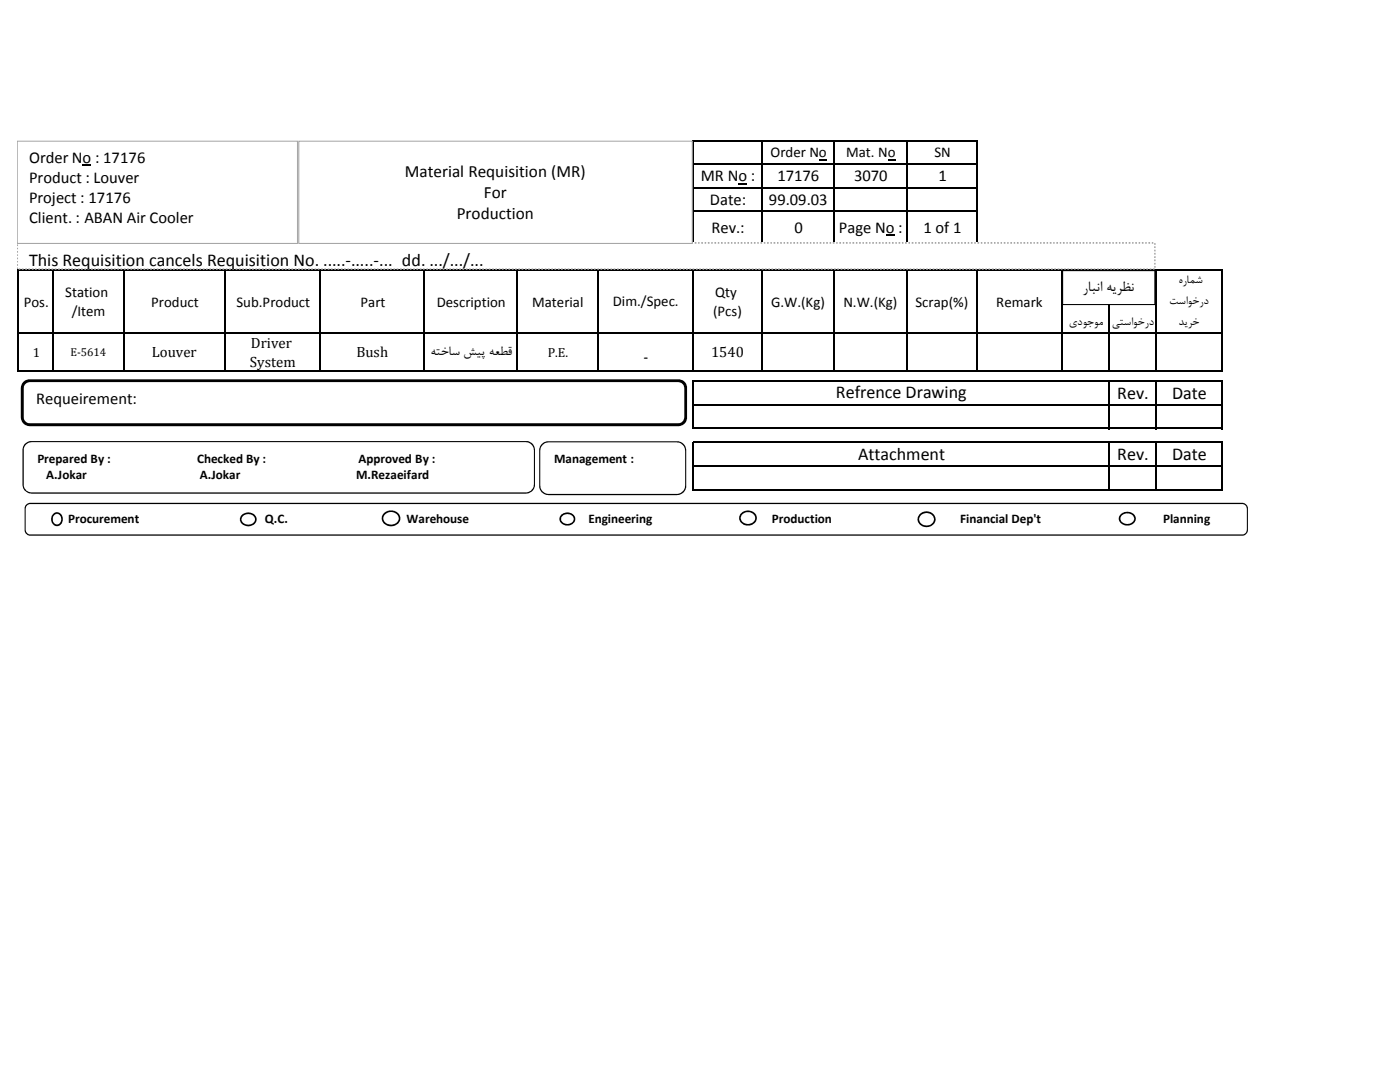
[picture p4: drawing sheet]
<svg xmlns="http://www.w3.org/2000/svg" width="279mm" height="216mm" viewBox="0 0 279 216" stroke-linecap="round" stroke-linejoin="round" font-family="sans-serif">
<path d="M147.4 36.6h1.7v.2h-1.7zM163.4 31.7h1.6v.3h-1.6zM177.2 31.7h1.5v.3h-1.5zM176.8 46.8h1.7v.2h-1.7z" fill="#000"/>
<g fill="none" stroke="#000" stroke-width=".3">
<path d="M138.3 27.9v20.7M138.4 28h56.8M138.4 32.7h56.8M138.4 37.4h56.8M152.1 28.2v20.4M166.4 28.2v20.4M181 28.2v20.4M195 28.2v45.9M3.6 53.7v20.4M3.7 53.8h240.3M10.6 54v20.1M24.7 54v20.1"/>
<path d="M44.9 54v20.1M63.9 54v20.1M84.7 54v20.1M103.1 54v20.1M119.3 54v20.1M138.3 54v20.1M138.4 42.1h56.8M138.4 48.5h56.8M152.1 54v20.1M166.4 54v20.1M181 54v20.1M211.9 54v20.1"/>
<path d="M221.3 54v20.1M230.6 54v20.1M243.9 54v20.1M3.7 66.5h240.3M3.7 74h240.3M138.3 75.9v9.7M138.4 76.1h105.6M221.3 76.2v9.4M230.6 76.2v9.4M243.9 76.2v9.4M138.3 88.1v9.7M138.4 80.8h105.6"/>
<path d="M138.4 85.5h105.6M138.4 88.3h105.6M138.4 93h105.6M138.4 97.7h105.6M221.3 88.4v9.4M230.6 88.4v9.4M243.9 88.4v9.4"/>
</g>
<path d="M3.4 48.5h227.1v5.2h-227.1z" fill="#fff"/>
<path d="M3.4 53.4h.2v.3h-.2zM3.4 52.7h.2v.3h-.2zM3.4 52.1h.2v.3h-.2zM3.4 51.4h.2v.3h-.2zM3.4 50.8h.2v.3h-.2zM3.4 50.1h.2v.3h-.2zM3.4 49.4h.2v.3h-.2zM3.4 48.8h.2v.3h-.2zM3.5 48.3h.3v.3h-.3zM4.1 48.3h.3v.3h-.3zM4.8 48.3h.3v.3h-.3zM5.5 48.3h.3v.3h-.3zM6.1 48.3h.3v.3h-.3zM6.8 48.3h.3v.3h-.3zM7.4 48.3h.3v.3h-.3zM8.1 48.3h.3v.3h-.3zM8.7 48.3h.4v.3h-.4zM9.4 48.3h.3v.3h-.3zM10 48.3h.4v.3h-.4zM10.7 48.3h.3v.3h-.3zM11.3 48.3h.4v.3h-.4zM12 48.3h.3v.3h-.3zM12.7 48.3h.3v.3h-.3zM13.3 48.3h.3v.3h-.3zM14 48.3h.3v.3h-.3zM14.6 48.3h.3v.3h-.3zM15.3 48.3h.3v.3h-.3zM16 48.3h.3v.3h-.3zM16.6 48.3h.3v.3h-.3zM17.3 48.3h.3v.3h-.3zM17.9 48.3h.3v.3h-.3zM18.6 48.3h.3v.3h-.3zM19.2 48.3h.4v.3h-.4zM19.9 48.3h.3v.3h-.3zM20.5 48.3h.4v.3h-.4zM21.2 48.3h.3v.3h-.3zM21.8 48.3h.4v.3h-.4zM22.5 48.3h.3v.3h-.3zM23.2 48.3h.3v.3h-.3zM23.8 48.3h.3v.3h-.3zM24.5 48.3h.3v.3h-.3zM25.1 48.3h.3v.3h-.3zM25.8 48.3h.3v.3h-.3zM26.5 48.3h.3v.3h-.3zM27.1 48.3h.3v.3h-.3zM27.8 48.3h.3v.3h-.3zM28.4 48.3h.3v.3h-.3zM29.1 48.3h.3v.3h-.3zM29.7 48.3h.4v.3h-.4zM30.4 48.3h.3v.3h-.3zM31 48.3h.4v.3h-.4zM31.7 48.3h.3v.3h-.3zM32.3 48.3h.4v.3h-.4zM33 48.3h.3v.3h-.3zM33.7 48.3h.3v.3h-.3zM34.3 48.3h.3v.3h-.3zM35 48.3h.3v.3h-.3zM35.6 48.3h.3v.3h-.3zM36.3 48.3h.3v.3h-.3zM37 48.3h.3v.3h-.3zM37.6 48.3h.3v.3h-.3zM38.3 48.3h.3v.3h-.3zM38.9 48.3h.3v.3h-.3zM39.6 48.3h.3v.3h-.3zM40.2 48.3h.4v.3h-.4zM40.9 48.3h.3v.3h-.3zM41.5 48.3h.4v.3h-.4zM42.2 48.3h.3v.3h-.3zM42.8 48.3h.4v.3h-.4zM43.5 48.3h.3v.3h-.3zM44.2 48.3h.3v.3h-.3zM44.8 48.3h.3v.3h-.3zM45.5 48.3h.3v.3h-.3zM46.1 48.3h.3v.3h-.3zM46.8 48.3h.3v.3h-.3zM47.5 48.3h.3v.3h-.3zM48.1 48.3h.3v.3h-.3zM48.8 48.3h.3v.3h-.3zM49.4 48.3h.3v.3h-.3zM50.1 48.3h.3v.3h-.3zM50.7 48.3h.4v.3h-.4zM51.4 48.3h.3v.3h-.3zM52 48.3h.4v.3h-.4zM52.7 48.3h.3v.3h-.3zM53.3 48.3h.4v.3h-.4zM54 48.3h.3v.3h-.3zM54.7 48.3h.3v.3h-.3zM55.3 48.3h.3v.3h-.3zM56 48.3h.3v.3h-.3zM56.6 48.3h.3v.3h-.3zM57.3 48.3h.3v.3h-.3zM58 48.3h.3v.3h-.3zM58.6 48.3h.3v.3h-.3zM59.3 48.3h.3v.3h-.3zM59.9 48.3h.3v.3h-.3zM60.6 48.3h.3v.3h-.3zM61.2 48.3h.4v.3h-.4zM61.9 48.3h.3v.3h-.3zM62.5 48.3h.4v.3h-.4zM63.2 48.3h.3v.3h-.3zM63.8 48.3h.4v.3h-.4zM64.5 48.3h.3v.3h-.3zM65.2 48.3h.3v.3h-.3zM65.8 48.3h.3v.3h-.3zM66.5 48.3h.3v.3h-.3zM67.1 48.3h.3v.3h-.3zM67.8 48.3h.3v.3h-.3zM68.5 48.3h.2v.3h-.2zM69.1 48.3h.3v.3h-.3zM69.8 48.3h.3v.3h-.3zM70.4 48.3h.3v.3h-.3zM71.1 48.3h.3v.3h-.3zM71.7 48.3h.4v.3h-.4zM72.4 48.3h.3v.3h-.3zM73 48.3h.4v.3h-.4zM73.7 48.3h.3v.3h-.3zM74.3 48.3h.4v.3h-.4zM75 48.3h.3v.3h-.3zM75.6 48.3h.4v.3h-.4zM76.3 48.3h.3v.3h-.3zM77 48.3h.3v.3h-.3zM77.6 48.3h.3v.3h-.3zM78.3 48.3h.3v.3h-.3zM79 48.3h.2v.3h-.2zM79.6 48.3h.3v.3h-.3zM80.3 48.3h.3v.3h-.3zM80.9 48.3h.3v.3h-.3zM81.6 48.3h.3v.3h-.3zM82.2 48.3h.3v.3h-.3zM82.9 48.3h.3v.3h-.3zM83.5 48.3h.4v.3h-.4zM84.2 48.3h.3v.3h-.3zM84.8 48.3h.4v.3h-.4zM85.5 48.3h.3v.3h-.3zM86.1 48.3h.4v.3h-.4zM86.8 48.3h.3v.3h-.3zM87.5 48.3h.3v.3h-.3zM88.1 48.3h.3v.3h-.3zM88.8 48.3h.3v.3h-.3zM89.5 48.3h.2v.3h-.2zM90.1 48.3h.3v.3h-.3zM90.8 48.3h.3v.3h-.3zM91.4 48.3h.3v.3h-.3zM92.1 48.3h.3v.3h-.3zM92.7 48.3h.3v.3h-.3zM93.4 48.3h.3v.3h-.3zM94 48.3h.4v.3h-.4zM94.7 48.3h.3v.3h-.3zM95.3 48.3h.4v.3h-.4zM96 48.3h.3v.3h-.3zM96.6 48.3h.4v.3h-.4zM97.3 48.3h.3v.3h-.3zM98 48.3h.3v.3h-.3zM98.6 48.3h.3v.3h-.3zM99.3 48.3h.3v.3h-.3zM99.9 48.3h.3v.3h-.3zM100.6 48.3h.3v.3h-.3zM101.3 48.3h.3v.3h-.3zM101.9 48.3h.3v.3h-.3zM102.6 48.3h.3v.3h-.3zM103.2 48.3h.3v.3h-.3zM103.9 48.3h.3v.3h-.3zM104.5 48.3h.4v.3h-.4zM105.2 48.3h.3v.3h-.3zM105.8 48.3h.4v.3h-.4zM106.5 48.3h.3v.3h-.3zM107.1 48.3h.4v.3h-.4zM107.8 48.3h.3v.3h-.3zM108.5 48.3h.3v.3h-.3zM109.1 48.3h.3v.3h-.3zM109.8 48.3h.3v.3h-.3zM110.4 48.3h.3v.3h-.3zM111.1 48.3h.3v.3h-.3zM111.8 48.3h.3v.3h-.3zM112.4 48.3h.3v.3h-.3zM113.1 48.3h.3v.3h-.3zM113.7 48.3h.3v.3h-.3zM114.4 48.3h.3v.3h-.3zM115 48.3h.4v.3h-.4zM115.7 48.3h.3v.3h-.3zM116.3 48.3h.4v.3h-.4zM117 48.3h.3v.3h-.3zM117.6 48.3h.4v.3h-.4zM118.3 48.3h.3v.3h-.3zM119 48.3h.3v.3h-.3zM119.6 48.3h.3v.3h-.3zM120.3 48.3h.3v.3h-.3zM120.9 48.3h.3v.3h-.3zM121.6 48.3h.3v.3h-.3zM122.3 48.3h.3v.3h-.3zM122.9 48.3h.3v.3h-.3zM123.6 48.3h.3v.3h-.3zM124.2 48.3h.3v.3h-.3zM124.9 48.3h.3v.3h-.3zM125.5 48.3h.4v.3h-.4zM126.2 48.3h.3v.3h-.3zM126.8 48.3h.4v.3h-.4zM127.5 48.3h.3v.3h-.3zM128.1 48.3h.4v.3h-.4zM128.8 48.3h.3v.3h-.3zM129.5 48.3h.3v.3h-.3zM130.1 48.3h.3v.3h-.3zM130.8 48.3h.3v.3h-.3zM131.4 48.3h.3v.3h-.3zM132.1 48.3h.3v.3h-.3zM132.8 48.3h.3v.3h-.3zM133.4 48.3h.3v.3h-.3zM134.1 48.3h.3v.3h-.3zM134.7 48.3h.3v.3h-.3zM135.4 48.3h.3v.3h-.3zM136 48.3h.4v.3h-.4zM136.7 48.3h.3v.3h-.3zM137.3 48.3h.4v.3h-.4zM138 48.3h.3v.3h-.3zM138.6 48.3h.4v.3h-.4zM139.3 48.3h.3v.3h-.3zM140 48.3h.3v.3h-.3zM140.6 48.3h.3v.3h-.3zM141.3 48.3h.3v.3h-.3zM141.9 48.3h.3v.3h-.3zM142.6 48.3h.3v.3h-.3zM143.3 48.3h.3v.3h-.3zM143.9 48.3h.3v.3h-.3zM144.6 48.3h.3v.3h-.3zM145.2 48.3h.3v.3h-.3zM145.9 48.3h.3v.3h-.3zM146.5 48.3h.4v.3h-.4zM147.2 48.3h.3v.3h-.3zM147.8 48.3h.4v.3h-.4zM148.5 48.3h.3v.3h-.3zM149.1 48.3h.4v.3h-.4zM149.8 48.3h.3v.3h-.3zM150.5 48.3h.3v.3h-.3zM151.1 48.3h.3v.3h-.3zM151.8 48.3h.3v.3h-.3zM152.4 48.3h.3v.3h-.3zM153.1 48.3h.3v.3h-.3zM153.8 48.3h.3v.3h-.3zM154.4 48.3h.3v.3h-.3zM155.1 48.3h.3v.3h-.3zM155.7 48.3h.3v.3h-.3zM156.4 48.3h.3v.3h-.3zM157 48.3h.4v.3h-.4zM157.7 48.3h.3v.3h-.3zM158.3 48.3h.4v.3h-.4zM159 48.3h.3v.3h-.3zM159.6 48.3h.4v.3h-.4zM160.3 48.3h.3v.3h-.3zM161 48.3h.3v.3h-.3zM161.6 48.3h.3v.3h-.3zM162.3 48.3h.3v.3h-.3zM162.9 48.3h.3v.3h-.3zM163.6 48.3h.3v.3h-.3zM164.3 48.3h.2v.3h-.2zM164.9 48.3h.3v.3h-.3zM165.6 48.3h.3v.3h-.3zM166.2 48.3h.3v.3h-.3zM166.9 48.3h.3v.3h-.3zM167.5 48.3h.4v.3h-.4zM168.2 48.3h.3v.3h-.3zM168.8 48.3h.4v.3h-.4zM169.5 48.3h.3v.3h-.3zM170.1 48.3h.4v.3h-.4zM170.8 48.3h.3v.3h-.3zM171.4 48.3h.4v.3h-.4zM172.1 48.3h.3v.3h-.3zM172.8 48.3h.3v.3h-.3zM173.4 48.3h.3v.3h-.3zM174.1 48.3h.3v.3h-.3zM174.8 48.3h.2v.3h-.2zM175.4 48.3h.3v.3h-.3zM176.1 48.3h.3v.3h-.3zM176.7 48.3h.3v.3h-.3zM177.4 48.3h.3v.3h-.3zM178 48.3h.4v.3h-.4zM178.7 48.3h.3v.3h-.3zM179.3 48.3h.4v.3h-.4zM180 48.3h.3v.3h-.3zM180.6 48.3h.4v.3h-.4zM181.3 48.3h.3v.3h-.3zM181.9 48.3h.4v.3h-.4zM182.6 48.3h.3v.3h-.3zM183.3 48.3h.3v.3h-.3zM183.9 48.3h.3v.3h-.3zM184.6 48.3h.3v.3h-.3zM185.3 48.3h.2v.3h-.2zM185.9 48.3h.3v.3h-.3zM186.6 48.3h.3v.3h-.3zM187.2 48.3h.3v.3h-.3zM187.9 48.3h.3v.3h-.3zM188.5 48.3h.3v.3h-.3zM189.2 48.3h.3v.3h-.3zM189.8 48.3h.4v.3h-.4zM190.5 48.3h.3v.3h-.3zM191.1 48.3h.4v.3h-.4zM191.8 48.3h.3v.3h-.3zM192.4 48.3h.4v.3h-.4zM193.1 48.3h.3v.3h-.3zM193.8 48.3h.3v.3h-.3zM194.4 48.3h.3v.3h-.3zM195.1 48.3h.3v.3h-.3zM195.7 48.3h.3v.3h-.3zM196.4 48.3h.3v.3h-.3zM197.1 48.3h.3v.3h-.3zM197.7 48.3h.3v.3h-.3zM198.4 48.3h.3v.3h-.3zM199 48.3h.3v.3h-.3zM199.7 48.3h.3v.3h-.3zM200.3 48.3h.4v.3h-.4zM201 48.3h.3v.3h-.3zM201.6 48.3h.4v.3h-.4zM202.3 48.3h.3v.3h-.3zM202.9 48.3h.4v.3h-.4zM203.6 48.3h.3v.3h-.3zM204.3 48.3h.3v.3h-.3zM204.9 48.3h.3v.3h-.3zM205.6 48.3h.3v.3h-.3zM206.2 48.3h.3v.3h-.3zM206.9 48.3h.3v.3h-.3zM207.6 48.3h.3v.3h-.3zM208.2 48.3h.3v.3h-.3zM208.9 48.3h.3v.3h-.3zM209.5 48.3h.3v.3h-.3zM210.2 48.3h.3v.3h-.3zM210.8 48.3h.4v.3h-.4zM211.5 48.3h.3v.3h-.3zM212.1 48.3h.4v.3h-.4zM212.8 48.3h.3v.3h-.3zM213.4 48.3h.4v.3h-.4zM214.1 48.3h.3v.3h-.3zM214.8 48.3h.3v.3h-.3zM215.4 48.3h.3v.3h-.3zM216.1 48.3h.3v.3h-.3zM216.7 48.3h.3v.3h-.3zM217.4 48.3h.3v.3h-.3zM218.1 48.3h.3v.3h-.3zM218.7 48.3h.3v.3h-.3zM219.4 48.3h.3v.3h-.3zM220 48.3h.3v.3h-.3zM220.7 48.3h.3v.3h-.3zM221.3 48.3h.4v.3h-.4zM222 48.3h.3v.3h-.3zM222.6 48.3h.4v.3h-.4zM223.3 48.3h.3v.3h-.3zM223.9 48.3h.4v.3h-.4zM224.6 48.3h.3v.3h-.3zM225.3 48.3h.3v.3h-.3zM225.9 48.3h.3v.3h-.3zM226.6 48.3h.3v.3h-.3zM227.2 48.3h.3v.3h-.3zM227.9 48.3h.3v.3h-.3zM228.6 48.3h.3v.3h-.3zM229.2 48.3h.3v.3h-.3zM229.9 48.3h.3v.3h-.3zM230.3 48.5h.3v.4h-.3zM230.3 49.1h.3v.4h-.3zM230.3 49.8h.3v.4h-.3zM230.3 50.5h.3v.3h-.3zM230.3 51.1h.3v.4h-.3zM230.3 51.8h.3v.3h-.3zM230.3 52.5h.3v.3h-.3zM230.3 53.1h.3v.3h-.3zM230.1 53.6h.3v.2h-.3zM229.4 53.6h.4v.2h-.4zM228.8 53.6h.3v.2h-.3zM228.1 53.6h.4v.2h-.4zM227.5 53.6h.3v.2h-.3zM226.8 53.6h.4v.2h-.4zM226.1 53.6h.4v.2h-.4zM225.5 53.6h.3v.2h-.3zM224.8 53.6h.4v.2h-.4zM224.2 53.6h.3v.2h-.3zM223.5 53.6h.4v.2h-.4zM222.9 53.6h.3v.2h-.3zM222.2 53.6h.3v.2h-.3zM221.6 53.6h.3v.2h-.3zM220.9 53.6h.3v.2h-.3zM220.3 53.6h.3v.2h-.3zM219.6 53.6h.3v.2h-.3zM218.9 53.6h.4v.2h-.4zM218.3 53.6h.3v.2h-.3zM217.6 53.6h.4v.2h-.4zM217 53.6h.3v.2h-.3zM216.3 53.6h.4v.2h-.4zM215.6 53.6h.4v.2h-.4zM215 53.6h.3v.2h-.3zM214.3 53.6h.4v.2h-.4zM213.7 53.6h.3v.2h-.3zM213 53.6h.4v.2h-.4zM212.4 53.6h.3v.2h-.3zM211.7 53.6h.3v.2h-.3zM211.1 53.6h.3v.2h-.3zM210.4 53.6h.3v.2h-.3zM209.8 53.6h.3v.2h-.3zM209.1 53.6h.3v.2h-.3zM208.4 53.6h.4v.2h-.4zM207.8 53.6h.3v.2h-.3zM207.1 53.6h.4v.2h-.4zM206.5 53.6h.3v.2h-.3zM205.8 53.6h.4v.2h-.4zM205.1 53.6h.4v.2h-.4zM204.5 53.6h.4v.2h-.4zM203.8 53.6h.4v.2h-.4zM203.2 53.6h.3v.2h-.3zM202.5 53.6h.4v.2h-.4zM201.9 53.6h.3v.2h-.3zM201.2 53.6h.3v.2h-.3zM200.6 53.6h.3v.2h-.3zM199.9 53.6h.3v.2h-.3zM199.3 53.6h.3v.2h-.3zM198.6 53.6h.3v.2h-.3zM198 53.6h.3v.2h-.3zM197.3 53.6h.3v.2h-.3zM196.6 53.6h.4v.2h-.4zM196 53.6h.3v.2h-.3zM195.3 53.6h.4v.2h-.4zM194.6 53.6h.4v.2h-.4zM194 53.6h.4v.2h-.4zM193.3 53.6h.4v.2h-.4zM192.7 53.6h.3v.2h-.3zM192 53.6h.4v.2h-.4zM191.4 53.6h.3v.2h-.3zM190.7 53.6h.4v.2h-.4zM190.1 53.6h.3v.2h-.3zM189.4 53.6h.3v.2h-.3zM188.8 53.6h.3v.2h-.3zM188.1 53.6h.3v.2h-.3zM187.5 53.6h.3v.2h-.3zM186.8 53.6h.3v.2h-.3zM186.1 53.6h.4v.2h-.4zM185.5 53.6h.3v.2h-.3zM184.8 53.6h.4v.2h-.4zM184.2 53.6h.3v.2h-.3zM183.5 53.6h.4v.2h-.4zM182.8 53.6h.4v.2h-.4zM182.2 53.6h.3v.2h-.3zM181.5 53.6h.4v.2h-.4zM180.9 53.6h.3v.2h-.3zM180.2 53.6h.4v.2h-.4zM179.6 53.6h.3v.2h-.3zM178.9 53.6h.3v.2h-.3zM178.3 53.6h.3v.2h-.3zM177.6 53.6h.3v.2h-.3zM177 53.6h.3v.2h-.3zM176.3 53.6h.3v.2h-.3zM175.6 53.6h.4v.2h-.4zM175 53.6h.3v.2h-.3zM174.3 53.6h.4v.2h-.4zM173.7 53.6h.3v.2h-.3zM173 53.6h.4v.2h-.4zM172.3 53.6h.4v.2h-.4zM171.7 53.6h.3v.2h-.3zM171 53.6h.4v.2h-.4zM170.4 53.6h.3v.2h-.3zM169.7 53.6h.4v.2h-.4zM169.1 53.6h.3v.2h-.3zM168.4 53.6h.3v.2h-.3zM167.8 53.6h.3v.2h-.3zM167.1 53.6h.3v.2h-.3zM166.5 53.6h.3v.2h-.3zM165.8 53.6h.3v.2h-.3zM165.1 53.6h.4v.2h-.4zM164.5 53.6h.3v.2h-.3zM163.8 53.6h.4v.2h-.4zM163.2 53.6h.3v.2h-.3zM162.5 53.6h.4v.2h-.4zM161.8 53.6h.4v.2h-.4zM161.2 53.6h.3v.2h-.3zM160.5 53.6h.4v.2h-.4zM159.9 53.6h.3v.2h-.3zM159.2 53.6h.4v.2h-.4zM158.6 53.6h.3v.2h-.3zM157.9 53.6h.3v.2h-.3zM157.3 53.6h.3v.2h-.3zM156.6 53.6h.3v.2h-.3zM156 53.6h.3v.2h-.3zM155.3 53.6h.3v.2h-.3zM154.6 53.6h.4v.2h-.4zM154 53.6h.3v.2h-.3zM153.3 53.6h.4v.2h-.4zM152.7 53.6h.3v.2h-.3zM152 53.6h.4v.2h-.4zM151.3 53.6h.4v.2h-.4zM150.7 53.6h.3v.2h-.3zM150 53.6h.4v.2h-.4zM149.4 53.6h.3v.2h-.3zM148.7 53.6h.4v.2h-.4zM148.1 53.6h.3v.2h-.3zM147.4 53.6h.3v.2h-.3zM146.8 53.6h.3v.2h-.3zM146.1 53.6h.3v.2h-.3zM145.5 53.6h.3v.2h-.3zM144.8 53.6h.3v.2h-.3zM144.1 53.6h.4v.2h-.4zM143.5 53.6h.3v.2h-.3zM142.8 53.6h.4v.2h-.4zM142.2 53.6h.3v.2h-.3zM141.5 53.6h.4v.2h-.4zM140.8 53.6h.4v.2h-.4zM140.2 53.6h.3v.2h-.3zM139.5 53.6h.4v.2h-.4zM138.9 53.6h.3v.2h-.3zM138.2 53.6h.4v.2h-.4zM137.6 53.6h.3v.2h-.3zM136.9 53.6h.3v.2h-.3zM136.3 53.6h.3v.2h-.3zM135.6 53.6h.3v.2h-.3zM135 53.6h.3v.2h-.3zM134.3 53.6h.3v.2h-.3zM133.6 53.6h.4v.2h-.4zM133 53.6h.3v.2h-.3zM132.3 53.6h.4v.2h-.4zM131.7 53.6h.3v.2h-.3zM131 53.6h.4v.2h-.4zM130.3 53.6h.4v.2h-.4zM129.7 53.6h.3v.2h-.3zM129 53.6h.4v.2h-.4zM128.4 53.6h.3v.2h-.3zM127.7 53.6h.4v.2h-.4zM127.1 53.6h.3v.2h-.3zM126.4 53.6h.3v.2h-.3zM125.8 53.6h.3v.2h-.3zM125.1 53.6h.3v.2h-.3zM124.5 53.6h.3v.2h-.3zM123.8 53.6h.3v.2h-.3zM123.1 53.6h.4v.2h-.4zM122.5 53.6h.3v.2h-.3zM121.8 53.6h.4v.2h-.4zM121.2 53.6h.3v.2h-.3zM120.5 53.6h.4v.2h-.4zM119.8 53.6h.4v.2h-.4zM119.2 53.6h.3v.2h-.3zM118.5 53.6h.4v.2h-.4zM117.9 53.6h.3v.2h-.3zM117.2 53.6h.4v.2h-.4zM116.6 53.6h.3v.2h-.3zM115.9 53.6h.3v.2h-.3zM115.3 53.6h.3v.2h-.3zM114.6 53.6h.3v.2h-.3zM114 53.6h.3v.2h-.3zM113.3 53.6h.3v.2h-.3zM112.6 53.6h.4v.2h-.4zM112 53.6h.3v.2h-.3zM111.3 53.6h.4v.2h-.4zM110.7 53.6h.3v.2h-.3zM110 53.6h.4v.2h-.4zM109.3 53.6h.4v.2h-.4zM108.7 53.6h.4v.2h-.4zM108 53.6h.4v.2h-.4zM107.4 53.6h.3v.2h-.3zM106.7 53.6h.4v.2h-.4zM106.1 53.6h.3v.2h-.3zM105.4 53.6h.3v.2h-.3zM104.8 53.6h.3v.2h-.3zM104.1 53.6h.3v.2h-.3zM103.5 53.6h.3v.2h-.3zM102.8 53.6h.3v.2h-.3zM102.2 53.6h.3v.2h-.3zM101.5 53.6h.3v.2h-.3zM100.8 53.6h.4v.2h-.4zM100.2 53.6h.3v.2h-.3zM99.5 53.6h.4v.2h-.4zM98.8 53.6h.4v.2h-.4zM98.2 53.6h.4v.2h-.4zM97.5 53.6h.4v.2h-.4zM96.9 53.6h.3v.2h-.3zM96.2 53.6h.4v.2h-.4zM95.6 53.6h.3v.2h-.3zM94.9 53.6h.3v.2h-.3zM94.3 53.6h.3v.2h-.3zM93.6 53.6h.3v.2h-.3zM93 53.6h.3v.2h-.3zM92.3 53.6h.3v.2h-.3zM91.7 53.6h.3v.2h-.3zM91 53.6h.3v.2h-.3zM90.3 53.6h.4v.2h-.4zM89.7 53.6h.3v.2h-.3zM89 53.6h.4v.2h-.4zM88.3 53.6h.4v.2h-.4zM87.7 53.6h.4v.2h-.4zM87 53.6h.4v.2h-.4zM86.4 53.6h.3v.2h-.3zM85.7 53.6h.4v.2h-.4zM85.1 53.6h.3v.2h-.3zM84.4 53.6h.4v.2h-.4zM83.8 53.6h.3v.2h-.3zM83.1 53.6h.3v.2h-.3zM82.5 53.6h.3v.2h-.3zM81.8 53.6h.3v.2h-.3zM81.2 53.6h.3v.2h-.3zM80.5 53.6h.3v.2h-.3zM79.8 53.6h.4v.2h-.4zM79.2 53.6h.3v.2h-.3zM78.5 53.6h.4v.2h-.4zM77.9 53.6h.3v.2h-.3zM77.2 53.6h.4v.2h-.4zM76.5 53.6h.4v.2h-.4zM75.9 53.6h.3v.2h-.3zM75.2 53.6h.4v.2h-.4zM74.6 53.6h.3v.2h-.3zM73.9 53.6h.4v.2h-.4zM73.3 53.6h.3v.2h-.3zM72.6 53.6h.3v.2h-.3zM72 53.6h.3v.2h-.3zM71.3 53.6h.3v.2h-.3zM70.7 53.6h.3v.2h-.3zM70 53.6h.3v.2h-.3zM69.3 53.6h.4v.2h-.4zM68.7 53.6h.3v.2h-.3zM68 53.6h.4v.2h-.4zM67.4 53.6h.3v.2h-.3zM66.7 53.6h.4v.2h-.4zM66 53.6h.4v.2h-.4zM65.4 53.6h.3v.2h-.3zM64.7 53.6h.4v.2h-.4zM64.1 53.6h.3v.2h-.3zM63.4 53.6h.4v.2h-.4zM62.8 53.6h.3v.2h-.3zM62.1 53.6h.3v.2h-.3zM61.5 53.6h.3v.2h-.3zM60.8 53.6h.3v.2h-.3zM60.2 53.6h.3v.2h-.3zM59.5 53.6h.3v.2h-.3zM58.8 53.6h.4v.2h-.4zM58.2 53.6h.3v.2h-.3zM57.5 53.6h.4v.2h-.4zM56.9 53.6h.3v.2h-.3zM56.2 53.6h.4v.2h-.4zM55.5 53.6h.4v.2h-.4zM54.9 53.6h.3v.2h-.3zM54.2 53.6h.4v.2h-.4zM53.6 53.6h.3v.2h-.3zM52.9 53.6h.4v.2h-.4zM52.3 53.6h.3v.2h-.3zM51.6 53.6h.3v.2h-.3zM51 53.6h.3v.2h-.3zM50.3 53.6h.3v.2h-.3zM49.7 53.6h.3v.2h-.3zM49 53.6h.3v.2h-.3zM48.3 53.6h.4v.2h-.4zM47.7 53.6h.3v.2h-.3zM47 53.6h.4v.2h-.4zM46.4 53.6h.3v.2h-.3zM45.7 53.6h.4v.2h-.4zM45 53.6h.4v.2h-.4zM44.4 53.6h.3v.2h-.3zM43.7 53.6h.4v.2h-.4zM43.1 53.6h.3v.2h-.3zM42.4 53.6h.4v.2h-.4zM41.8 53.6h.3v.2h-.3zM41.1 53.6h.3v.2h-.3zM40.5 53.6h.3v.2h-.3zM39.8 53.6h.3v.2h-.3zM39.2 53.6h.3v.2h-.3zM38.5 53.6h.3v.2h-.3zM37.8 53.6h.4v.2h-.4zM37.2 53.6h.3v.2h-.3zM36.5 53.6h.4v.2h-.4zM35.9 53.6h.3v.2h-.3zM35.2 53.6h.4v.2h-.4zM34.5 53.6h.4v.2h-.4zM33.9 53.6h.3v.2h-.3zM33.2 53.6h.4v.2h-.4zM32.6 53.6h.3v.2h-.3zM31.9 53.6h.4v.2h-.4zM31.3 53.6h.3v.2h-.3zM30.6 53.6h.3v.2h-.3zM30 53.6h.3v.2h-.3zM29.3 53.6h.3v.2h-.3zM28.7 53.6h.3v.2h-.3zM28 53.6h.3v.2h-.3zM27.3 53.6h.4v.2h-.4zM26.7 53.6h.3v.2h-.3zM26 53.6h.4v.2h-.4zM25.4 53.6h.3v.2h-.3zM24.7 53.6h.4v.2h-.4zM24 53.6h.4v.2h-.4zM23.4 53.6h.3v.2h-.3zM22.7 53.6h.4v.2h-.4zM22.1 53.6h.3v.2h-.3zM21.4 53.6h.4v.2h-.4zM20.8 53.6h.3v.2h-.3zM20.1 53.6h.3v.2h-.3zM19.5 53.6h.3v.2h-.3zM18.8 53.6h.3v.2h-.3zM18.2 53.6h.3v.2h-.3zM17.5 53.6h.3v.2h-.3zM16.8 53.6h.4v.2h-.4zM16.2 53.6h.3v.2h-.3zM15.5 53.6h.4v.2h-.4zM14.9 53.6h.3v.2h-.3zM14.2 53.6h.4v.2h-.4zM13.5 53.6h.4v.2h-.4zM12.9 53.6h.4v.2h-.4zM12.2 53.6h.4v.2h-.4zM11.6 53.6h.3v.2h-.3zM10.9 53.6h.4v.2h-.4zM10.3 53.6h.3v.2h-.3zM9.6 53.6h.3v.2h-.3zM9 53.6h.3v.2h-.3zM8.3 53.6h.3v.2h-.3zM7.7 53.6h.3v.2h-.3zM7 53.6h.3v.2h-.3zM6.3 53.6h.4v.2h-.4zM5.7 53.6h.3v.2h-.3zM5 53.6h.4v.2h-.4zM4.4 53.6h.3v.2h-.3zM3.7 53.6h.4v.2h-.4z" fill="#a6a6a6"/>
<path d="M3.4 28.2h56v20.4h-56z" fill="#fff"/>
<path d="M3.4 28.1h56v20.6h-56zM3.4 28.3l.2-.1v20.4l-.2-.1h56l-.1 .1v-20.4l.1 .1z" fill="#a6a6a6"/>
<path d="M16.5 32.9h1.7v.2h-1.7z" fill="#000"/>
<path d="M59.6 28.2h78.5v20.4h-78.5z" fill="#fff"/>
<path d="M59.5 28.1h78.6l.2 .1v20.4l-.2 .1h-78.5zM59.6 28.3l.1-.1v20.4l-.1-.1h78.5l-.1 .1v-20.4l.1 .1z" fill="#a6a6a6"/>
<path d="M212 54h18.5v6.7h-18.5z" fill="#fff"/>
<path d="M212 53.9l18.5-.1 .1 .2v6.8l-18.6 .1-.1-.2zM212 54.1l.2-.1v6.7h-.2h18.5h-.1v-6.7l.1 .1z" fill="#000"/>
<path d="M4.7 76.6l.8-.6 .4-.1h129.5a1.46 1.46 0 0 1 1.4 1.5v5.9a1.47 1.47 0 0 1-1.4 1.5h-129.5a1.5 1.5 0 0 1-1.5-1.5v-5.9z" fill-rule="evenodd" fill="#fff"/>
<path d="M4.7 76.2l.9-.5h130.2a1.69 1.69 0 0 1 1.3 1.4v6.6a1.71 1.71 0 0 1-1.7 1.3h-129.5a1.81 1.81 0 0 1-1.8-1.7v-5.9l.2-.7zM5.2 76.5l-.5 .7v6.3l.2 .4 .8 .6h129.9l.8-.6 .2-.6-.1-6.1-.4-.7-.7-.3h-129.5z" fill="#000"/>
<path d="M5.1 88.6l.8-.4 .4-.1h98.6a1.74 1.74 0 0 1 1.7 1.7v6.8a1.71 1.71 0 0 1-1.7 1.8h-98.6a1.71 1.71 0 0 1-1.7-1.8v-6.8l.1-.4z" fill-rule="evenodd" fill="#fff"/>
<path d="M5 88.5l.9-.5h99.4l1 .5 .5 1.1v7.4a1.88 1.88 0 0 1-1.9 1.5h-98.6a1.98 1.98 0 0 1-1.7-1.1l-.1-.5v-7.2l.1-.6zM5.2 88.7l-.5 .8v7.5l.5 .8 .9 .5h99l1-.5 .3-.5 .2-.7-.1-7.1-.5-.8-.4-.4-.7-.1h-98.6l-.6 .1z" fill="#000"/>
<path d="M108.2 88.7l.8-.5 .5-.1h25.6a1.75 1.75 0 0 1 1.7 1.8v7a1.75 1.75 0 0 1-1.7 1.8h-25.6a1.79 1.79 0 0 1-1.8-1.8v-7l.1-.5z" fill-rule="evenodd" fill="#fff"/>
<path d="M108.1 88.6l1-.5h26.4l.9 .5 .4 .6 .1 .5v7.6a1.95 1.95 0 0 1-1.8 1.5l-26.2-.1a1.89 1.89 0 0 1-1.3-1.8v-7.4zM108.3 88.8l-.3 .5-.2 .6v7l.3 .9 .9 .7 26.3 .1 .9-.5 .5-.7v-7.5l-.3-.9-.8-.7h-26.1l-.7 .1z" fill="#000"/>
<path d="M5.2 100.9l.9-.4h241.8a1.04 1.04 0 0 1 1 1v4.2a1.04 1.04 0 0 1-1 1.1h-241.8a1.08 1.08 0 0 1-1.1-1.1v-4.2z" fill-rule="evenodd" fill="#fff"/>
<path d="M5.2 100.7l.6-.4h242.3l.6 .4 .3 .6v4.7l-.3 .6-.6 .3h-242.3l-.4-.2a.95 .95 0 0 1-.5-1v-4.4zM5.5 100.7l-.2 .3-.2 .5v4.2l.2 .6 .6 .3h242.2l.6-.3 .1-.6v-4.2l-.1-.5-.6-.4h-242.2z" fill="#000"/>
<path d="M10.8 102.6a1.08 1.08 0 0 1 1.3 .1 1.08 1.08 0 0 1 .3 1.3 1.01 1.01 0 0 1-1.2 .8 1.01 1.01 0 0 1-.8-1.2v-.4z" fill-rule="evenodd" fill="#fff"/>
<path d="M10.5 102.6a1.15 1.15 0 0 1 1.4-.2 1.15 1.15 0 0 1 .6 1.2 1.32 1.32 0 0 1-.6 1.3h-.1a1.04 1.04 0 0 1-1.4-.5l-.2-1.1zM10.9 102.7l-.3 .5v.9l.6 .5h.5l.4-.5 .1-.5-.1-.6-.5-.5z" fill="#000"/>
<path d="M48.3 102.9a1.58 1.58 0 0 1 2.8 .7 1.53 1.53 0 0 1-1.5 1.3 1.53 1.53 0 0 1-1.6-1.3z" fill-rule="evenodd" fill="#fff"/>
<path d="M48.1 102.9a1.9 1.9 0 0 1 2.1-.5 1.29 1.29 0 0 1 1 .9 1.29 1.29 0 0 1-.4 1.3 2.06 2.06 0 0 1-1.9 .3 1.31 1.31 0 0 1-.8-2zM48.6 102.9l-.3 .3-.1 .5 .2 .5 .4 .3 .7 .2 .6-.1 .7-.5 .1-.7-.6-.7-.8-.1z" fill="#000"/>
<path d="M76.7 102.6a1.8 1.8 0 0 1 3.1 .8 1.74 1.74 0 0 1-1.8 1.5 1.74 1.74 0 0 1-1.7-1.5z" fill-rule="evenodd" fill="#fff"/>
<path d="M76.8 102.3l.5-.4h1.1a1.57 1.57 0 0 1 1.5 1.5 1.57 1.57 0 0 1-1.5 1.6 1.62 1.62 0 0 1-1.9-.7 1.62 1.62 0 0 1 .3-2zM76.9 102.6l-.3 .4-.1 .5 .3 .6 .6 .5h1.3l.5-.3 .3-.5a1.07 1.07 0 0 0-.4-1.3l-1.1-.3z" fill="#000"/>
<path d="M223.7 102.8a1.64 1.64 0 0 1 2.8 .7 1.6 1.6 0 0 1-1.5 1.2 1.6 1.6 0 0 1-1.6-1.2z" fill-rule="evenodd" fill="#fff"/>
<path d="M223.8 102.5l.2-.2a2.12 2.12 0 0 1 1.9 0 1.33 1.33 0 0 1 .7 1.5 1.33 1.33 0 0 1-1.3 1.1h-.7l-.8-.4a1.18 1.18 0 0 1-.2-1.8zM224 102.7l-.4 .6v.4l.2 .4 .6 .4h1.2l.7-.6v-.8l-.5-.5-1.1-.2z" fill="#000"/>
<path d="M112.1 102.9a1.49 1.49 0 0 1 2.5 .6 1.45 1.45 0 0 1-1.4 1.2 1.45 1.45 0 0 1-1.4-1.2z" fill-rule="evenodd" fill="#fff"/>
<path d="M111.9 102.8a1.72 1.72 0 0 1 2.9 .5v.5l-.5 .7-.7 .4h-.7a1.28 1.28 0 0 1-1.1-.8 1.28 1.28 0 0 1 .1-1.3zM112.2 103l-.2 .7 .5 .7 .7 .2 .5-.1 .7-.6v-.7l-.4-.5-.8-.1-.5 .1z" fill="#000"/>
<path d="M183.6 102.8a1.64 1.64 0 0 1 1.9-.5 1.64 1.64 0 0 1 1 1.8 1.71 1.71 0 0 1-1.8 .9 1.71 1.71 0 0 1-1.4-1.4z" fill-rule="evenodd" fill="#fff"/>
<path d="M183.4 102.7a1.82 1.82 0 0 1 2.1-.6 1.82 1.82 0 0 1 1.2 1.9 1.83 1.83 0 0 1-2.1 1.2 1.83 1.83 0 0 1-1.5-1.9zM183.7 102.9l-.3 .6 .1 .4 .2 .4 .6 .5h1.2l.8-.7v-.9l-.8-.8h-1.1z" fill="#000"/>
<path d="M148 102.6a1.67 1.67 0 0 1 1.7-.5 1.67 1.67 0 0 1 1.2 1.3 1.64 1.64 0 0 1-1.6 1.3 1.64 1.64 0 0 1-1.6-1.3z" fill-rule="evenodd" fill="#fff"/>
<path d="M147.8 102.5a1.9 1.9 0 0 1 3.2 .5v.1a1.77 1.77 0 0 1-1.3 1.8 1.77 1.77 0 0 1-2-.9l-.2-.6zM148.3 102.5l-.4 .5-.1 .5 .2 .5 .5 .4 1.1 .1 .5-.1 .5-.6 .1-.7-.2-.4-.4-.3-.5-.2h-.6z" fill="#000"/>
<g font-size="3.6">
<text x="5.8" y="53.1">This Requisition cancels Requisition No. .....‐.....‐... dd. .../.../...</text>
<text x="166.8" y="79.5">Refrence Drawing</text>
<text x="223" y="79.7">Rev.</text>
<text x="233.9" y="79.7">Date</text>
<text x="171.2" y="91.7">Attachment</text>
<text x="223" y="91.9">Rev.</text>
<text x="233.9" y="91.9">Date</text>
</g>
<g font-size="3.4">
<text x="80.8" y="35.3">Material Requisition (MR)</text>
<text x="96.6" y="39.5">For</text>
<text x="91.1" y="43.7">Production</text>
</g>
<g font-size="3.3">
<text x="5.8" y="32.5">Order No : 17176</text>
<text x="5.8" y="40.5">Project : 17176</text>
<text x="5.8" y="36.4">Product : Louver</text>
<text x="139.9" y="36.2">MR No :</text>
<text x="141.7" y="40.9">Date:</text>
<text x="153.5" y="40.9">99.09.03</text>
<text x="155.2" y="36.2">17176</text>
<text x="170.4" y="36.2">3070</text>
<text x="187.3" y="36.2">1</text>
<text x="5.8" y="44.5">Client. : ABAN Air Cooler</text>
<text x="142" y="46.4">Rev.:</text>
<text x="158.5" y="46.4">0</text>
<text x="167.4" y="46.4">Page No :</text>
<text x="184.3" y="46.4">1 of 1</text>
<text x="216.1" y="58.1">رابان ه</text>
<text x="222.1" y="58.1">يرظن</text>
<text x="7.2" y="80.7">Requeirement:</text>
</g>
<g font-size="3">
<text x="153.8" y="31.4">Order No</text>
<text x="168.9" y="31.4">Mat. No</text>
<text x="186.5" y="31.4">SN</text>
<text x="13" y="59.2">Station</text>
<text x="142.7" y="59.2">Qty</text>
<text x="4.7" y="61.2">Pos.</text>
<text x="14.3" y="63.1">/Item</text>
<text x="30.2" y="61.2">Product</text>
<text x="47.2" y="61.2">Sub.Product</text>
<text x="72" y="61.2">Part</text>
<text x="87.2" y="61.2">Description</text>
<text x="106.2" y="61.2">Material</text>
<text x="122.3" y="61">Dim./Spec.</text>
<text x="142.3" y="63.1">(Pcs)</text>
<text x="153.9" y="61.2">G.W.(Kg)</text>
<text x="168.3" y="61.2">N.W.(Kg)</text>
<text x="182.7" y="61.2">Scrap(%)</text>
<text x="198.8" y="61.2">Remark</text>
<text x="30.3" y="71.3">Louver</text>
<text x="50.1" y="69.4">Driver</text>
<text x="71.1" y="71.3">Bush</text>
<text x="85.9" y="70.9">هتخاس شيپ هعطق</text>
<text x="141.9" y="71.3">1540</text>
<text x="49.9" y="73.2">System</text>
<text x="128.4" y="72.3">‐</text>
</g>
<g font-size="2.6">
<text x="235.2" y="56.6">هرامش</text>
<text x="213.3" y="64.8">يدوجوم</text>
<text x="221.9" y="64.8">يتساوخرد</text>
<text x="233.3" y="60.7">تساوخرد</text>
<text x="235.2" y="64.9">ديرخ</text>
<text x="6.5" y="71.2">1</text>
<text x="109.3" y="71.2">P.E.</text>
<text x="7.5" y="92.3">Prepared By :</text>
<text x="9.2" y="95.5">A.Jokar</text>
<text x="39.3" y="92.3">Checked By :</text>
<text x="39.9" y="95.5">A.Jokar</text>
<text x="71.1" y="95.5">M.Rezaeifard</text>
<text x="71.5" y="92.3">Approved By :</text>
<text x="110.6" y="92.3">Management :</text>
<text x="13.6" y="104.4">Procurement</text>
<text x="52.8" y="104.4">Q.C.</text>
<text x="81.2" y="104.4">Warehouse</text>
<text x="117.4" y="104.4">Engineering</text>
<text x="154.1" y="104.4">Production</text>
<text x="191.6" y="104.4">Financial Dep't</text>
<text x="232.1" y="104.4">Planning</text>
</g>
<text font-size="2.3" x="14.1" y="71">E‐5614</text>
</svg>
